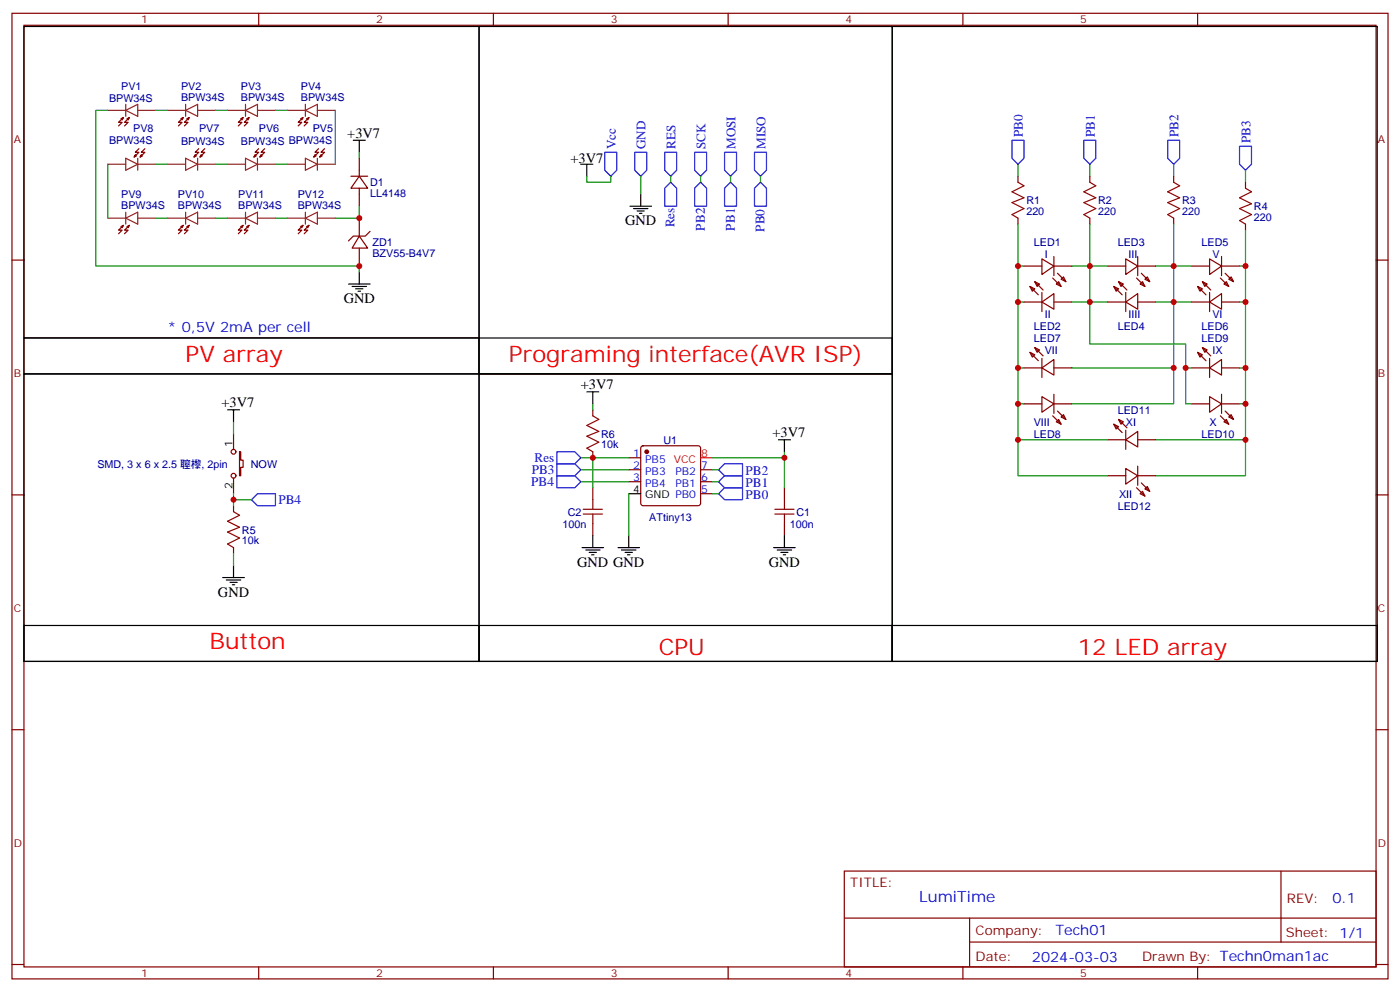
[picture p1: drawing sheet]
<svg xmlns="http://www.w3.org/2000/svg" width="412mm" height="292mm" viewBox="0 0 412 292" stroke-linecap="round" stroke-linejoin="round" font-family="sans-serif">
<g fill="none" stroke="#870000" stroke-width=".35">
<path d="M3.5 3.9h405.4v284.4h-405.4zM7.1 7.4h398.2v277.3h-398.2zM76.2 3.9v3.5M145.3 3.9v3.5M214.5 3.9v3.5M283.6 3.9v3.5M352.8 3.9v3.5M36 35.3l.3-.7-1.4 1.4h1.1l-1.1 1.1M36.3 34.6l-.7 .4M37.7 35.3l.4-.7-1.4 1.4h1l-1 1.1M38.1 34.6l-.7 .4M53.6 35.3l.4-.7-1.4 1.4h1l-1 1.1"/>
<path d="M54 34.6l-.7 .4M55.4 35.3l.3-.7-1.4 1.4h1.1l-1.1 1.1M55.7 34.6l-.7 .4M71.3 35.3l.3-.7-1.4 1.4h1.1l-1.1 1.1M71.6 34.6l-.7 .4M73 35.3l.4-.7-1.4 1.4h1l-1 1.1M73.4 34.6l-.7 .4M88.9 35.3l.4-.7-1.5 1.4h1.1l-1.1 1.1M89.3 34.6l-.8 .4M90.7 35.3l.3-.7-1.4 1.4h1.1l-1.1 1.1M91 34.6l-.7 .4M40.2 45.9l-.7 .3"/>
<path d="M40.9 43.8l-1 1h1l-1.4 1.4 .4-.7M42 45.9l-.7 .3M42.7 43.8l-1.1 1h1.1l-1.4 1.4 .3-.7M57.9 45.9l-.8 .3M58.6 43.8l-1.1 1h1.1l-1.5 1.4 .4-.7M59.6 45.9l-.7 .3M60.3 43.8l-1 1h1l-1.4 1.4 .4-.7M75.5 45.9l-.7 .3M76.2 43.8l-1.1 1h1.1l-1.4 1.4 .3-.7M77.3 45.9l-.7 .3M78 43.8l-1.1 1h1.1l-1.4 1.4 .3-.7M93.1 45.9l-.7 .3"/>
<path d="M93.8 43.8l-1 1h1l-1.4 1.4 .4-.7M94.9 45.9l-.7 .3M95.6 43.8l-1.1 1h1.1l-1.4 1.4 .3-.7M103.4 51.9h4.9M105.8 51.9l2.5 3.5h-4.9zM105.8 46.6v5.3M105.8 55.4v5.3M299.9 51.9v1.8M321 51.9v1.8M345.7 51.9v1.8M366.9 53.7v1.7M3.5 76.6h3.6"/>
<path d="M36 67.1l.3-.7-1.4 1.4h1.1l-1.1 1M36.3 66.4l-.7 .3M37.7 67.1l.4-.7-1.4 1.4h1l-1 1M38.1 66.4l-.7 .3M53.6 67.1l.4-.7-1.4 1.4h1l-1 1M54 66.4l-.7 .3M55.4 67.1l.3-.7-1.4 1.4h1.1l-1.1 1M55.7 66.4l-.7 .3M71.3 67.1l.3-.7-1.4 1.4h1.1l-1.1 1M71.6 66.4l-.7 .3M73 67.1l.4-.7-1.4 1.4h1l-1 1M73.4 66.4l-.7 .3"/>
<path d="M88.9 67.1l.4-.7-1.5 1.4h1.1l-1.1 1M89.3 66.4l-.8 .3M90.7 67.1l.3-.7-1.4 1.4h1.1l-1.1 1M91 66.4l-.7 .3M105.8 69.5l2.5 3.6h-4.6zM105.8 64.2v5.3M105.8 73.1v5.3M109 68.1l-1.4 1.4h-3.5l-1.4 1.4M299.9 64.2v1.8M301.6 78.4h5.3M306.9 76.2l3.5 2.2-3.5 2.4zM310.4 75.5v5.7"/>
<path d="M310.4 78.4h5.3M321 64.2v1.8M326.3 78.4h5.3M331.6 76.2l3.5 2.2-3.5 2.4zM335.1 78.4h5.3M335.1 75.5v5.7M345.7 64.2v1.8M351 78.4h5.3M356.3 76.2l3.5 2.2-3.5 2.4zM359.8 78.4h5.3M359.8 75.5v5.7M366.9 66v1.8"/>
<path d="M405.3 76.6h3.6M301.6 88.9h5.3M303.4 84.3l1.4 .8-.7 .7zM303.4 84.3l2.5 2.5M304.8 82.9l1.4 .7-.7 .7zM304.8 82.9l2.5 2.5M306.9 88.9l3.5-2.4v4.6zM306.9 86.1v5.7M310.1 81.9l2.5 2.4M310.4 88.9h5.3M311.1 83.6l.8-.7 .7 1.4zM311.5 80.5l2.5 2.4"/>
<path d="M312.6 82.2l.7-.7 .7 1.4zM326.3 88.9h5.3M328.1 84.3l1.4 .8-.7 .7zM328.1 84.3l2.5 2.5M329.5 82.9l1.4 .7-.7 .7zM329.5 82.9l2.5 2.5M331.6 88.9l3.5-2.4v4.6zM331.6 86.1v5.7M334.8 81.9l2.5 2.4M335.1 88.9h5.3M335.8 83.6l.7-.7 .8 1.4zM336.2 80.5l2.5 2.4"/>
<path d="M337.3 82.2l.7-.7 .7 1.4zM351 88.9h5.3M352.8 84.3l1.4 .8-.7 .7zM352.8 84.3l2.4 2.5M354.2 82.9l1.4 .7-.7 .7zM354.2 82.9l2.5 2.5M356.3 88.9l3.5-2.4v4.6zM356.3 86.1v5.7M359.5 81.9l2.4 2.4M359.8 88.9h5.3M360.5 83.6l.7-.7 .7 1.4zM360.9 80.5l2.5 2.4"/>
<path d="M361.9 82.2l.8-.7 .7 1.4zM301.6 108.3h5.3M301.6 118.9h5.3M303.4 103.8l1.4 .7-.7 .7zM303.4 103.8l2.5 2.4M304.8 102.3l1.4 .7-.7 .8zM304.8 102.3l2.5 2.5M306.9 108.3l3.5-2.4v4.6zM306.9 116.8l3.5 2.1-3.5 2.5zM306.9 105.5v5.7M310.4 116.1v5.6M310.4 108.3h5.3"/>
<path d="M310.4 118.9h5.3M351 108.3h5.3M351 118.9h5.3M352.8 103.8l1.4 .7-.7 .7zM352.8 103.8l2.4 2.4M354.2 102.3l1.4 .7-.7 .8zM354.2 102.3l2.5 2.5M356.3 108.3l3.5-2.4v4.6zM356.3 116.8l3.5 2.1-3.5 2.5zM356.3 105.5v5.7M359.8 116.1v5.6M359.8 108.3h5.3"/>
<path d="M359.8 118.9h5.3M68.8 127.7v4.6M70.6 133h.3v2.5h.7v2.1h-.7v2.5h-.3zM174.6 120.7v1.7M174.6 133v1.8M185.2 134.8h3.5M185.2 138.3h3.5M189 131.5l.4-.2h16.3l.5 .2 .2 .5v16.2l-.3 .5-.4 .2h-16.3l-.5-.2-.2-.5v-16.2zM206.4 138.3h3.5M310.1 122.4l2.5 2.5M311.1 124.2l.8-.7 .7 1.4zM311.5 121l2.5 2.5"/>
<path d="M312.6 122.8l.7-.7 .7 1.4zM326.3 129.5h5.3M328.1 124.9l1.4 .7-.7 .7zM328.1 124.9l2.5 2.5M329.5 123.5l1.4 .7-.7 .7zM329.5 123.5l2.5 2.5M331.6 129.5l3.5-2.5v4.6zM331.6 138l3.5 2.1-3.5 2.5zM331.6 126.7v5.6M335.1 137.3v5.6M335.1 129.5h5.3M359.5 122.4l2.4 2.5"/>
<path d="M360.5 124.2l.7-.7 .7 1.4zM360.9 121l2.5 2.5M361.9 122.8l.8-.7 .7 1.4zM3.5 145.7h3.6M68.8 140.8v4.6M68.8 148.9v1.8M174.6 143.6v3.5M174.6 154.2v3.5M185.2 141.9h3.5M206.4 141.9h3.5M206.4 145.4h3.5M231.1 143.6v3.5"/>
<path d="M231.1 154.2v3.5M326.3 140.1h5.3M334.8 143.6l2.5 2.5M335.1 140.1h5.3M336.2 142.2l2.5 2.5M336.5 144.7l.8 1.4-1.5-.7zM337.3 144l.7-.7 .7 1.4zM405.3 145.7h3.6M68.8 161.3v1.7M3.5 214.9h3.6M405.3 214.9h3.6M248.7 256.5h156.6v28.2h-156.6z"/>
<path d="M377.3 256.5v20.9M248.7 270.4h156.5M285.6 277.4h119.6M285.6 270.4v14.1M3.5 284h3.6M76.2 284.7v3.6M145.3 284.7v3.6M214.5 284.7v3.6M283.6 284.7v3.6M352.8 284.7v3.6M405.3 284h3.6"/>
<circle cx="68.8" cy="133" r=".71"/>
<circle cx="68.8" cy="140.1" r=".71"/>
</g>
<circle cx="190.5" cy="133" r=".53" fill="#870000" stroke="#870000" stroke-width=".35"/>
<g fill="none" stroke="#000" stroke-width=".35">
<path d="M7.1 7.8h134v91.7h-134zM141.1 7.8h121.7v102.3h-121.7zM262.8 7.8h142.9v187h-142.9zM104.1 41.3h3.5M105.8 41.3v3.5M171.1 48.4h3.5M172.9 48.4v3.5M188.7 57.2v3.5M185.6 60.7h6.3M186.6 61.4h4.3M187.7 62.1h2.1M188.4 62.8h.7"/>
<path d="M7.1 99.5h134v10.6h-134zM102.7 83.6h6.3M103.7 84.3h4.2M104.8 85.1h2.1M105.5 85.8h.7M105.8 80.1v3.5M141.1 99.5h121.7v10.6h-121.7zM7.1 110.1h134v84.7h-134zM141.1 110.1h121.7v84.7h-121.7zM172.9 115.4h3.5M174.6 115.4v3.5M67 120.7h3.6"/>
<path d="M68.8 120.7v3.5M229.3 129.5h3.5M231.1 129.5v3.5M174.6 157.7v3.6M185.2 145.4h3.5M185.2 157.7v3.6M231.1 157.7v3.6M65.6 170.1h6.4M66.7 170.8h4.2M67.7 171.5h2.1M68.4 172.2h.7M68.8 166.5v3.6"/>
<path d="M171.4 161.3h6.4M172.5 162h4.2M173.6 162.7h2.1M174.3 163.4h.7M182 161.3h6.4M183.1 162h4.2M184.1 162.7h2.2M184.9 163.4h.7M227.9 161.3h6.3M229 162h4.2M230 162.7h2.1M230.7 163.4h.7"/>
<path d="M7.1 184.2h134v10.6h-134zM141.1 184.2h121.7v10.6h-121.7zM262.8 184.2h142.9v10.6h-142.9z"/>
</g>
<path d="M206.4 134.8h3.5" fill="none" stroke="#f00" stroke-width=".35"/>
<g fill="none" stroke="#a10000" stroke-width=".35">
<path d="M299.9 53.7l1.7 1-3.5 1.8 3.5 1.7-3.5 1.5 3.5 1.7-3.5 1.8 1.8 1M321 53.7l1.8 1-3.5 1.8 3.5 1.7-3.5 1.5 3.5 1.7-3.5 1.8 1.7 1M345.7 53.7l1.8 1-3.5 1.8 3.5 1.7-3.5 1.5 3.5 1.7-3.5 1.8 1.7 1M366.9 55.4l1.8 1.1-3.6 1.7 3.6 1.8-3.6 1.4 3.6 1.8-3.6 1.7 1.8 1.1M174.6 122.4l1.8 1.1-3.5 1.8 3.5 1.7-3.5 1.4 3.5 1.8-3.5 1.8 1.7 1M68.8 150.7l1.8 1-3.6 1.8 3.6 1.8-3.6 1.4 3.6 1.7-3.6 1.8 1.8 1.1M171.8 150h5.6M171.8 151.4h5.6M174.6 147.1v2.9M174.6 151.4v2.8M228.2 150h5.7M228.2 151.4h5.7"/>
<path d="M231.1 147.1v2.9M231.1 151.4v2.8"/>
</g>
<g fill="none" stroke="#00f" stroke-width=".35">
<path d="M178.2 44.8h3.5v5.3l-1.8 1.8-1.7-1.8zM187 44.8h3.5v5.3l-1.8 1.8-1.7-1.8zM195.8 44.8h3.5v5.3l-1.7 1.8-1.8-1.8zM197.6 53.7l1.7 1.7v5.3h-3.5v-5.3zM204.6 44.8h3.5v5.3l-1.7 1.8-1.8-1.8zM206.4 53.7l1.7 1.7v5.3h-3.5v-5.3zM213.4 44.8h3.6v5.3l-1.8 1.8-1.8-1.8zM215.2 53.7l1.8 1.7v5.3h-3.6v-5.3zM222.2 44.8h3.6v5.3l-1.8 1.8-1.8-1.8zM224 53.7l1.8 1.7v5.3h-3.6v-5.3zM298.1 41.3h3.5v5.3l-1.7 1.8-1.8-1.8zM319.3 41.3h3.5v5.3l-1.8 1.8-1.7-1.8z"/>
<path d="M344 41.3h3.5v5.3l-1.8 1.8-1.7-1.8zM365.1 43.1h3.6v5.3l-1.8 1.7-1.8-1.7zM164 136.6h5.3l1.8 1.7-1.8 1.8h-5.3zM164 133h5.3l1.8 1.8-1.8 1.8h-5.3zM211.7 138.3l1.7-1.7h5.3v3.5h-5.3zM74.1 147.1l1.7-1.7h5.3v3.5h-5.3zM164 140.1h5.3l1.8 1.8-1.8 1.7h-5.3zM211.7 145.4l1.7-1.8h5.3v3.5h-5.3zM211.7 141.9l1.7-1.8h5.3v3.5h-5.3z"/>
</g>
<g fill="none" stroke="#008700" stroke-width=".35">
<path d="M31.7 32.5h-3.5v45.9h77.6v1.7M45.9 32.5h3.5M63.5 32.5h3.5M81.1 32.5h3.6M98.8 32.5v15.9M31.7 48.4v15.8M45.9 48.4h3.5M63.5 48.4h3.5M81.1 48.4h3.6M105.8 44.8v1.8M172.9 51.9v1.8h7v-1.8M188.7 51.9v5.3"/>
<path d="M197.6 51.9v1.8M206.4 51.9v1.8M215.2 51.9v1.8M224 51.9v1.8M299.9 48.4v3.5M321 48.4v3.5M345.7 48.4v3.5M366.9 50.1v3.6M45.9 64.2h3.5M63.5 64.2h3.5M81.1 64.2h3.6M105.8 60.7v3.5h-7"/>
<path d="M299.9 66v22.9h1.7M299.9 78.4h1.7M315.7 78.4h10.6M321 66v35.3h28.2v17.6h1.8M340.4 78.4h10.6M345.7 66v42.3h-30M366.9 67.8v10.6h-1.8M366.9 78.4v10.5h-1.8M299.9 88.9v30h1.7M315.7 88.9h10.6M340.4 88.9h10.6M366.9 88.9v30h-1.8"/>
<path d="M174.6 118.9v1.8M299.9 118.9v10.6M299.9 108.3h1.7M345.7 108.3v10.6h-30M349.2 108.3h1.8M365.1 108.3h1.8M366.9 118.9v10.6h-26.5M68.8 124.2v3.5M171.1 134.8h14.1M171.1 138.3h14.1M174.6 134.8v8.8M209.9 138.3h1.8"/>
<path d="M231.1 133v1.8h-21.2M231.1 134.8v8.8M326.3 129.5h-26.4v10.6h26.4M366.9 129.5v10.6h-26.5M68.8 145.4v3.5M68.8 147.1h5.3M171.1 141.9h14.1M185.2 145.4v12.3M209.9 141.9h1.8M209.9 145.4h1.8M68.8 163v3.5"/>
</g>
<g fill="none" stroke="#8c2424" stroke-width=".35">
<path d="M31.7 32.5h5.3M37 32.5l3.6-1.8v3.6zM37 30.7v3.6M40.6 32.5h5.3M49.4 32.5h5.3M54.7 32.5l3.5-1.8v3.6zM54.7 30.7v3.6M58.2 32.5h5.3M67 32.5h5.3M72.3 32.5l3.5-1.8v3.6zM72.3 30.7v3.6M75.8 32.5h5.3"/>
<path d="M84.7 32.5h5.3M90 32.5l3.5-1.8v3.6zM90 30.7v3.6M93.5 32.5h5.3M31.7 48.4h5.3M37 46.6l3.6 1.8-3.6 1.7zM40.6 46.6v3.5M40.6 48.4h5.3M49.4 48.4h5.3M54.7 46.6l3.5 1.8-3.5 1.7zM58.2 46.6v3.5M58.2 48.4h5.3"/>
<path d="M67 48.4h5.3M72.3 46.6l3.5 1.8-3.5 1.7zM75.8 46.6v3.5M75.8 48.4h5.3M84.7 48.4h5.3M90 46.6l3.5 1.8-3.5 1.7zM93.5 46.6v3.5M93.5 48.4h5.3M31.7 64.2h5.3M37 62.5v3.5M37 64.2l3.6-1.7v3.5zM40.6 64.2h5.3"/>
<path d="M49.4 64.2h5.3M54.7 62.5v3.5M54.7 64.2l3.5-1.7v3.5zM58.2 64.2h5.3M67 64.2h5.3M72.3 62.5v3.5M72.3 64.2l3.5-1.7v3.5zM75.8 64.2h5.3M84.7 64.2h5.3M90 62.5v3.5M90 64.2l3.5-1.7v3.5zM93.5 64.2h5.3"/>
</g>
<g fill="#c00">
<circle cx="231.1" cy="134.8" r=".88"/>
<circle cx="321" cy="78.4" r=".88"/>
<circle cx="321" cy="88.9" r=".88"/>
<circle cx="299.9" cy="78.4" r=".88"/>
<circle cx="345.7" cy="78.4" r=".88"/>
<circle cx="345.7" cy="88.9" r=".88"/>
<circle cx="366.9" cy="78.4" r=".88"/>
<circle cx="299.9" cy="88.9" r=".88"/>
<circle cx="299.9" cy="108.3" r=".88"/>
<circle cx="345.7" cy="108.3" r=".88"/>
<circle cx="366.9" cy="88.9" r=".88"/>
<circle cx="366.9" cy="108.3" r=".88"/>
<circle cx="349.3" cy="108.3" r=".88"/>
<circle cx="366.9" cy="118.9" r=".88"/>
<circle cx="366.9" cy="129.5" r=".88"/>
<circle cx="68.8" cy="147.1" r=".88"/>
<circle cx="299.9" cy="118.9" r=".88"/>
<circle cx="299.9" cy="129.5" r=".88"/>
<circle cx="174.6" cy="134.8" r=".88"/>
<circle cx="105.8" cy="64.2" r=".88"/>
<circle cx="105.8" cy="78.4" r=".88"/>
</g>
<g font-size="6.7" fill="#f00">
<text x="54.7" y="106.6">PV array</text>
<text x="149.9" y="106.6">Programing interface(AVR ISP)</text>
<text x="61.7" y="191.2">Button</text>
<text x="194" y="193">CPU</text>
<text x="317.5" y="193">12 LED array</text>
</g>
<text font-size="4.6" fill="#00f" x="270.8" y="265.5">LumiTime</text>
<g font-size="4.2">
<text x="102.3" y="40.6">+3V7</text>
<text x="168" y="48.1">+3V7</text>
<text x="184.1" y="66.4">GND</text>
<text x="101.2" y="89.3">GND</text>
<text x="65.3" y="120">+3V7</text>
<text x="171.1" y="114.7">+3V7</text>
<text x="227.5" y="128.8">+3V7</text>
<text x="170" y="166.9">GND GND</text>
<text x="226.5" y="166.9">GND</text>
<text x="64.2" y="175.7">GND</text>
</g>
<g font-size="4.2" fill="#00f">
<text x="49.4" y="97.8">* 0,5V 2mA per cell</text>
<text x="392.5" y="265.8">0.1</text>
<text x="310.9" y="275.3">Tech01</text>
<text x="304" y="283.1">2024-03-03</text>
</g>
<g font-size="3.9" fill="#00f">
<text x="301.3" y="40.4" transform="rotate(-90 301.3 40.4)">PB0</text>
<text x="322.5" y="40.4" transform="rotate(-90 322.5 40.4)">PB1</text>
<text x="347.2" y="40.4" transform="rotate(-90 347.2 40.4)">PB2</text>
<text x="181.4" y="43.9" transform="rotate(-90 181.4 43.9)">Vcc</text>
<text x="190.2" y="43.9" transform="rotate(-90 190.2 43.9)">GND</text>
<text x="199" y="43.9" transform="rotate(-90 199 43.9)">RES</text>
<text x="207.8" y="43.9" transform="rotate(-90 207.8 43.9)">SCK</text>
<text x="216.6" y="43.9" transform="rotate(-90 216.6 43.9)">MOSI</text>
<text x="225.5" y="43.9" transform="rotate(-90 225.5 43.9)">MISO</text>
<text x="368.3" y="42.2" transform="rotate(-90 368.3 42.2)">PB3</text>
<text x="198.7" y="67" transform="rotate(-90 198.7 67)">Res</text>
<text x="207.6" y="67.9" transform="rotate(-90 207.6 67.9)">PB2</text>
<text x="216.5" y="67.9" transform="rotate(-90 216.5 67.9)">PB1</text>
<text x="225.2" y="68.2" transform="rotate(-90 225.2 68.2)">PB0</text>
<text x="157.5" y="135.9">Res</text>
<text x="156.5" y="143">PB4</text>
<text x="156.7" y="139.5">PB3</text>
<text x="219.6" y="143.3">PB1</text>
<text x="219.6" y="139.8">PB2</text>
<text x="82" y="148.4">PB4</text>
<text x="219.6" y="146.8">PB0</text>
</g>
<g font-size="3.9" fill="#800">
<text x="250.5" y="261.1">TITLE:</text>
<text x="379.1" y="265.8">REV:</text>
<text x="287.4" y="275.3">Company:</text>
<text x="378.7" y="275.9">Sheet: 1/1</text>
<text x="287.4" y="283">Date:</text>
<text x="336.4" y="283.1">Drawn By: Techn0man1ac</text>
</g>
<g font-size="3.2" fill="#800">
<text x="41.6" y="6.9">1</text>
<text x="110.8" y="6.9">2</text>
<text x="179.9" y="6.9">3</text>
<text x="249.1" y="6.9">4</text>
<text x="318.2" y="6.9">5</text>
<text x="4.1" y="42">A</text>
<text x="405.9" y="42">A</text>
<text x="4.1" y="111.2">B</text>
<text x="405.9" y="111.2">B</text>
<text x="4.1" y="180.3">C</text>
<text x="405.9" y="180.3">C</text>
<text x="4.1" y="249.4">D</text>
<text x="405.9" y="249.4">D</text>
<text x="41.6" y="287.7">1</text>
<text x="110.8" y="287.7">2</text>
<text x="179.9" y="287.7">3</text>
<text x="249.1" y="287.7">4</text>
<text x="318.2" y="287.7">5</text>
</g>
<g font-size="3.2" fill="#000080">
<text x="35.7" y="26.6">PV1</text>
<text x="53.3" y="29.7">BPW34S</text>
<text x="53.3" y="26.6">PV2</text>
<text x="71" y="29.7">BPW34S</text>
<text x="71" y="26.6">PV3</text>
<text x="88.6" y="29.7">BPW34S</text>
<text x="88.6" y="26.6">PV4</text>
<text x="32.1" y="30.1">BPW34S</text>
<text x="39.2" y="38.9">PV8</text>
<text x="58.6" y="38.9">PV7</text>
<text x="76.3" y="38.9">PV6</text>
<text x="92.1" y="38.9">PV5</text>
<text x="32.1" y="42.5">BPW34S</text>
<text x="53.3" y="42.7">BPW34S</text>
<text x="71" y="42.7">BPW34S BPW34S</text>
<text x="35.7" y="58.3">PV9</text>
<text x="52.4" y="58.3">PV10</text>
<text x="70.2" y="58.3">PV11</text>
<text x="87.7" y="58.3">PV12</text>
<text x="109" y="58">LL4148</text>
<text x="109" y="54.8">D1</text>
<text x="35.7" y="61.4">BPW34S</text>
<text x="52.4" y="61.4">BPW34S</text>
<text x="70.2" y="61.4">BPW34S</text>
<text x="87.7" y="61.4">BPW34S</text>
<text x="302.3" y="63.2">220</text>
<text x="302.3" y="60.2">R1</text>
<text x="323.5" y="63.2">220</text>
<text x="323.5" y="60.2">R2</text>
<text x="348.2" y="63.2">220</text>
<text x="348.2" y="60.2">R3</text>
<text x="369.4" y="65">220</text>
<text x="369.4" y="61.9">R4</text>
<text x="109.7" y="75.6">BZV55-B4V7</text>
<text x="109.7" y="72.5">ZD1</text>
<text x="304.6" y="72.4">LED1</text>
<text x="307.8" y="76">I</text>
<text x="329.3" y="72.4">LED3</text>
<text x="332.5" y="76">III</text>
<text x="354" y="72.4">LED5</text>
<text x="357.2" y="76">V</text>
<text x="307.8" y="93.6">II</text>
<text x="332.5" y="93.6">IIII</text>
<text x="357.2" y="93.6">VI</text>
<text x="304.6" y="97.1">LED2</text>
<text x="304.6" y="100.7">LED7</text>
<text x="329.3" y="97.1">LED4</text>
<text x="354" y="97.1">LED6</text>
<text x="354" y="100.7">LED9</text>
<text x="307.8" y="104.2">VII</text>
<text x="357.2" y="104.2">IX</text>
<text x="304.5" y="125.4">VIII</text>
<text x="329.3" y="121.8">LED11</text>
<text x="331.7" y="125.4">XI</text>
<text x="356.2" y="125.4">X</text>
<text x="177.1" y="128.9">R6</text>
<text x="195.4" y="130.6">U1</text>
<text x="304.6" y="128.9">LED8</text>
<text x="354" y="128.9">LED10</text>
<text x="28.7" y="137.7">SMD, 3 x 6 x 2.5 䏄㰀, 2pin</text>
<text x="73.9" y="137.8">NOW</text>
<text x="177.1" y="132">10k</text>
<text x="329.6" y="146.5">XII</text>
<text x="165.7" y="155.3">100n</text>
<text x="167.2" y="151.8">C2</text>
<text x="191.3" y="153.6">ATtiny13</text>
<text x="232.7" y="155.3">100n</text>
<text x="234.6" y="151.8">C1</text>
<text x="329.3" y="150.1">LED12</text>
<text x="71.3" y="160.2">10k</text>
<text x="71.3" y="157.2">R5</text>
</g>
<g font-size="3.2">
<text x="68.4" y="131.6" transform="rotate(-90 68.4 131.6)">1</text>
<text x="68.4" y="143.9" transform="rotate(-90 68.4 143.9)">2</text>
<text x="186.5" y="145">4</text>
<text x="190" y="146.8">GND PB0</text>
</g>
<g font-size="3.2" fill="#00f">
<text x="186.5" y="134.4">1</text>
<text x="186.5" y="138">2</text>
<text x="190" y="136.2">PB5</text>
<text x="206.6" y="138">7</text>
<text x="186.5" y="141.5">3</text>
<text x="190" y="139.7">PB3</text>
<text x="190" y="143.3">PB4</text>
<text x="199" y="143.3">PB1</text>
<text x="199" y="139.7">PB2</text>
<text x="206.6" y="141.5">6</text>
<text x="206.6" y="145">5</text>
</g>
<g font-size="3.2" fill="#f00">
<text x="198.5" y="136.2">VCC</text>
<text x="206.6" y="134.4">8</text>
</g>
</svg>
